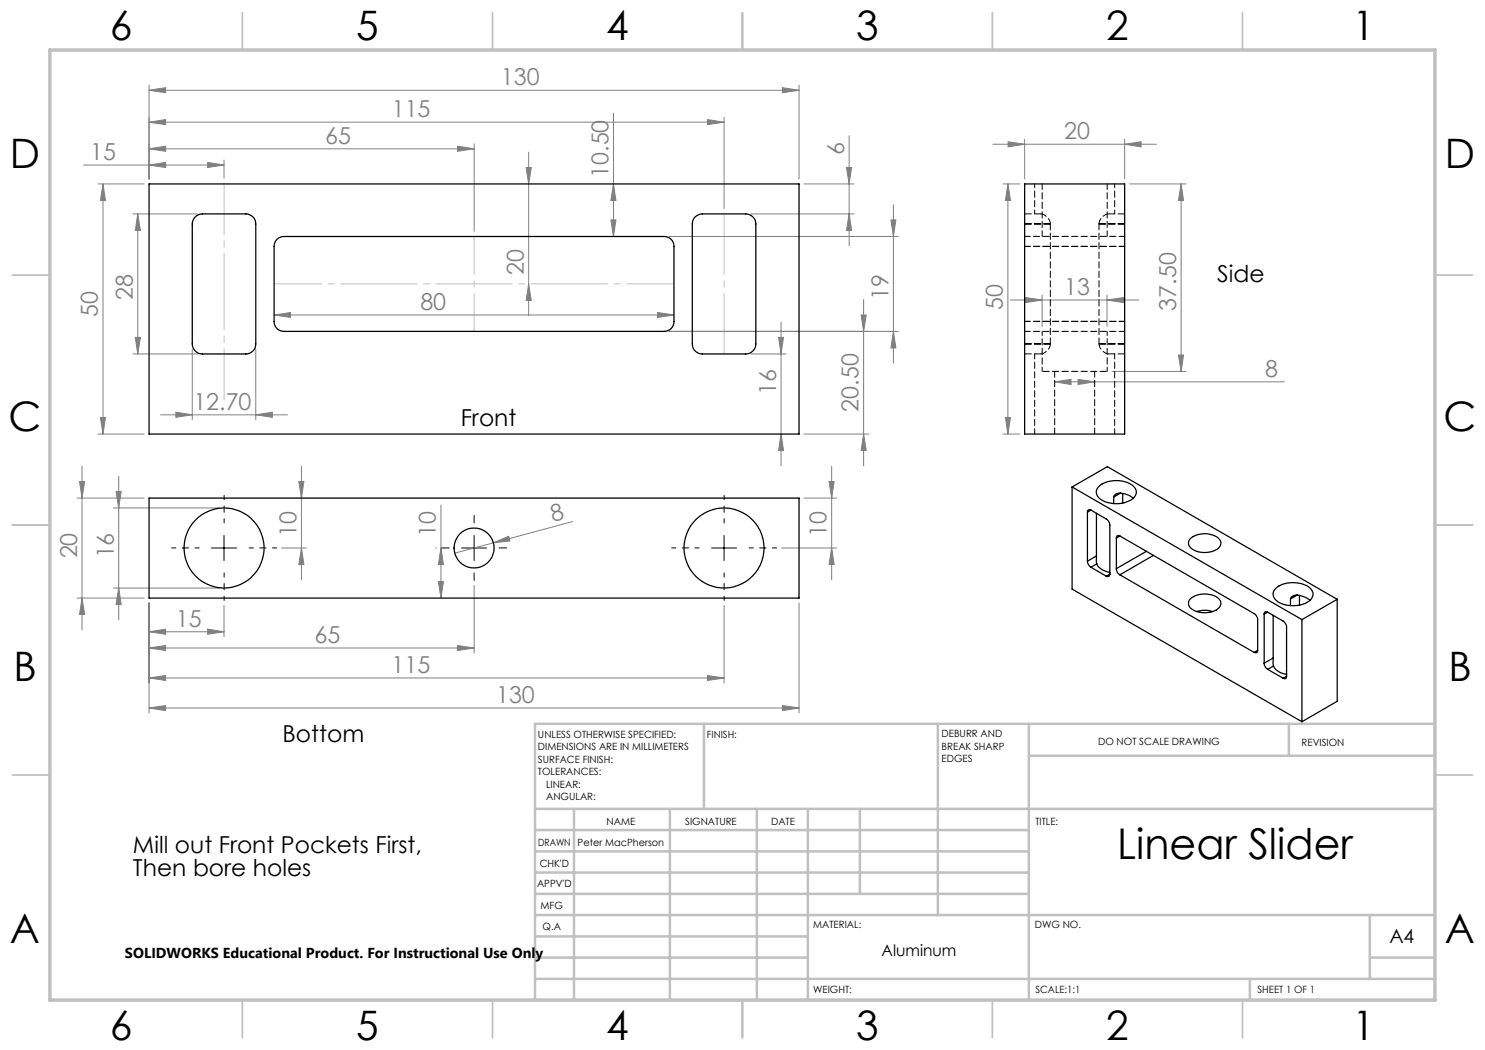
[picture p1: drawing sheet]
<svg xmlns="http://www.w3.org/2000/svg" width="297mm" height="210mm" viewBox="0 0 297 210" stroke-linecap="round" stroke-linejoin="round" font-family="sans-serif">
<g fill="none" stroke="#808080" stroke-width=".2">
<path d="M29.8 18.1l3.3-.6v1zM29.8 17v18.8M29.8 18.1h130M156.5 17.5l3.3 .6-3.3 .4zM159.8 17v18.8M16.7 33h28.1M19.6 36.8h9.2M20.6 36.8v50M20.6 36.8l.5 3.3h-1zM29.8 29.8l3.3-.6v1.1zM29.8 29.8h65M29.8 24.4l3.3-.5v1z"/>
<path d="M29.8 24.4h115M29.8 33l3.3-.5v1zM41.5 32.5l3.3 .5-3.3 .5zM44.8 32v3.7M91.5 29.2l3.3 .6-3.3 .5zM94.8 28.7v17.6M105.2 33.5h1.1l-.6 3.3zM105.7 30.4v32.7M122.7 36.8l.5 3.3h-1zM122.7 22.6v24.7M141.5 23.9l3.3 .5-3.3 .5zM144.8 23.5v18.2"/>
<path d="M160.8 36.8h10M169.3 33.5h1l-.5 3.3zM169.8 27.2v21.9M198.6 28.8h32.7M200.6 36.8h3.3M201.6 36.8v50M201.6 36.8l.5 3.3h-1zM201.6 28.4l3.3 .4-3.3 .6zM204.9 27.9v7.9M224.9 28.8l3.3-.4v1zM224.9 27.9v7.9M225.9 36.8h11.3"/>
<path d="M236.2 36.8v37.5M236.2 36.8l.5 3.3h-1zM26.6 42.8h12.9M27.6 42.8l.5 3.3h-1zM27.6 42.8v28M105.7 56.8l.6 3.3h-1.1zM122.2 44h1l-.5 3.3zM133.8 47.3h45.9M150.2 42.8h20.6M169.8 42.8l.5 3.3h-1zM172.7 59.9v33.3M178.2 44h1l-.5 3.3z"/>
<path d="M178.7 40.9v31.7M202.1 60h25.7M205.1 59.5l3.3 .5-3.3 .5zM208.4 59v6.3M221.4 60l3.3-.5v1zM221.4 59v6.3M26.6 70.8h12.9M27.1 67.5h1l-.5 3.3zM38.5 69.8v14.2M51.2 69.8v14.2M54.8 63l3.3-.5v1zM54.8 63h80"/>
<path d="M131.5 62.5l3.3 .5-3.3 .5zM133.8 66.3h45.9M150.2 70.8h7M155.7 67.5h1l-.5 3.3zM156.2 64.4v28.8M172.2 63h1l-.5 3.3zM178.7 66.3l.5 3.3h-1zM210.9 76.4l3.3-.5v1zM210.9 76.4h46M215.6 75.9l3.3 .5-3.3 .5zM222.4 74.3h14.8M235.7 71h1l-.5 3.3z"/>
<path d="M15.4 99.6h13.4M15.9 96.3h1l-.5 3.3zM16.4 93.3v32.7M19.6 86.8h9.2M20.1 83.5h1l-.5 3.3zM23.2 98.3h1l-.5 3.3zM23.7 95.2v28.8M32.1 83h25.4M35.2 82.4l3.3 .6-3.3 .5zM51.2 83l3.3-.6v1.1zM59.8 96.3h1l-.5 3.3zM60.3 93.3v22.6"/>
<path d="M156.2 86.8l.5 3.3h-1zM160.8 86.8h12.9M160.8 99.6h6.5M165.8 96.3h1l-.5 3.3zM166.3 93.3v22.6M172.7 86.8l.5 3.3h-1zM200.6 86.8h3.3M201.1 83.5h1l-.5 3.3zM15.4 119.6h13.4M16.4 119.6l.5 3.3h-1zM22.7 101.6h21.1M22.7 117.6h21.1"/>
<path d="M23.7 117.6l.5 3.3h-1zM56.3 109.6h5M60.3 109.6l.5 3.3h-1zM87.2 109.6h.1M87.7 116.3h1l-.5 3.3zM88.2 101v18.6M88.2 109.6l.5 3.3h-1zM94.8 117.1v13.5M98.7 108.6l3-1.4 .3 1zM98.7 108.6l-7.8 2M114.5 104.3l-15.8 4.3M156.3 109.6h11"/>
<path d="M166.3 109.6l.5 3.3h-1zM29.8 126.4l3.3-.6v1.1zM29.8 129.6l3.3-.5v1zM29.8 135.6l3.3-.5v1zM29.8 120.6v22M29.8 126.4h15M29.8 129.6h65M29.8 135.6h115M41.5 125.8l3.3 .6-3.3 .5zM44.8 121.1v6.2M91.5 129.1l3.3 .5-3.3 .5zM141.5 135.1l3.3 .5-3.3 .5z"/>
<path d="M144.8 121.1v15.5M159.8 120.6v22M29.8 141.6l3.3-.5v1zM29.8 141.6h130M156.5 141.1l3.3 .5-3.3 .5z"/>
</g>
<path d="M89.8 109.6h-1.5M94.8 104.6v-1.5M94.8 114.6v1.5M99.8 109.6h1.5" fill="none" stroke="#000" stroke-width=".2" stroke-dasharray="15.2 1.3 1.3 1.3"/>
<path d="M39.8 109.6h-5.5M44.8 104.6v-5.5M44.8 114.6v5.5M49.8 109.6h5.5M139.8 109.6h-5.5M144.8 104.6v-5.5M144.8 114.6v5.5M149.8 109.6h5.5" fill="none" stroke="#000" stroke-width=".2" stroke-dasharray="15.2 1.3 1.3 1.3" stroke-dashoffset="14.4"/>
<path d="M42.3 109.6h5M44.8 107.1v5M92.3 109.6h5M94.8 107.1v5M142.3 109.6h5M144.8 107.1v5" fill="none" stroke="#000" stroke-width=".2"/>
<path d="M54.8 56.8h80" fill="none" stroke="#c0c0c0" stroke-width=".2" stroke-dasharray="15.2 1.3 1.3 1.3" stroke-dashoffset="5.7"/>
<path d="M44.8 36.7v43.3" fill="none" stroke="#c0c0c0" stroke-width=".2" stroke-dasharray="15.2 1.3 1.3 1.3" stroke-dashoffset="5"/>
<path d="M94.8 47.3v19" fill="none" stroke="#c0c0c0" stroke-width=".2" stroke-dasharray="15.2 1.3 1.3 1.3" stroke-dashoffset="7.6"/>
<path d="M144.8 42.7v28.2" fill="none" stroke="#c0c0c0" stroke-width=".2" stroke-dasharray="15.2 1.3 1.3 1.3" stroke-dashoffset="3.1"/>
<g fill="none" stroke="#c0c0c0" stroke-width=".35">
<path d="M48.5 2.5v7.5M98.5 2.5v7.5M148.5 2.5v7.5M198.5 2.5v7.5M248.5 2.5v7.5M2.5 55h7.5M287 55h7.5M2.5 105h7.5M287 105h7.5M2.5 155h7.5M287 155h7.5M48.5 200v7.5"/>
<path d="M98.5 200v7.5M148.5 200v7.5M198.5 200v7.5M248.5 200v7.5"/>
</g>
<g fill="none" stroke="#c0c0c0" stroke-width=".5">
<path d="M140.8 144.8v17M187.6 144.8v38.2M205.8 144.8v55.2M205.8 151.2h81.2M257.8 144.8v6.4M287 144.8h-180v55.2M107 161.8h180M107 178.8h98.8M107 174.5h98.8M107 170.3h98.8M107 166h98.8M114.8 161.8v38.2"/>
<path d="M134 161.8v38.2M151.4 161.8v38.2M161.6 161.8v38.2M172 161.8v17M107 195.8h180M107 191.5h54.6M107 187.3h54.6M107 183h180M250 195.8v4.2M274 191.5h13M274 183v12.8"/>
</g>
<path d="M10 10h277v190h-277z" fill="none" stroke="#c0c0c0" stroke-width=".7"/>
<g fill="#808080">
<path d="M98.7 108.6l3-1.4 .3 1z"/>
<path d="M41.5 32.5l3.3 .5-3.3 .5zM29.8 33l3.3-.5v1z"/>
<path d="M91.5 29.2l3.3 .6-3.3 .5zM29.8 29.8l3.3-.6v1.1z"/>
<path d="M105.7 56.8l.6 3.3h-1.1zM105.2 33.5h1.1l-.6 3.3z"/>
<path d="M29.8 24.4l3.3-.5v1zM141.5 23.9l3.3 .5-3.3 .5z"/>
<path d="M224.9 28.8l3.3-.4v1zM201.6 28.4l3.3 .4-3.3 .6zM221.4 60l3.3-.5v1zM205.1 59.5l3.3 .5-3.3 .5zM41.5 125.8l3.3 .6-3.3 .5zM29.8 126.4l3.3-.6v1.1zM91.5 129.1l3.3 .5-3.3 .5zM29.8 129.6l3.3-.5v1zM141.5 135.1l3.3 .5-3.3 .5zM29.8 135.6l3.3-.5v1zM156.5 141.1l3.3 .5-3.3 .5zM29.8 141.6l3.3-.5v1z"/>
<path d="M54.8 63l3.3-.5v1zM131.5 62.5l3.3 .5-3.3 .5zM210.9 76.4l3.3-.5v1zM215.6 75.9l3.3 .5-3.3 .5z"/>
<path d="M29.8 18.1l3.3-.6v1zM156.5 17.5l3.3 .6-3.3 .4z"/>
<path d="M35.2 82.4l3.3 .6-3.3 .5zM51.2 83l3.3-.6v1.1z"/>
<path d="M201.1 83.5h1l-.5 3.3zM201.6 36.8l.5 3.3h-1zM235.7 71h1l-.5 3.3zM236.2 36.8l.5 3.3h-1zM60.3 109.6l.5 3.3h-1zM59.8 96.3h1l-.5 3.3zM16.4 119.6l.5 3.3h-1zM15.9 96.3h1l-.5 3.3zM166.3 109.6l.5 3.3h-1zM165.8 96.3h1l-.5 3.3z"/>
<path d="M122.2 44h1l-.5 3.3zM122.7 36.8l.5 3.3h-1zM169.8 42.8l.5 3.3h-1zM169.3 33.5h1l-.5 3.3z"/>
<path d="M20.6 36.8l.5 3.3h-1zM20.1 83.5h1l-.5 3.3z"/>
<path d="M172.2 63h1l-.5 3.3zM172.7 86.8l.5 3.3h-1zM155.7 67.5h1l-.5 3.3zM156.2 86.8l.5 3.3h-1zM178.2 44h1l-.5 3.3zM178.7 66.3l.5 3.3h-1zM23.2 98.3h1l-.5 3.3zM23.7 117.6l.5 3.3h-1zM88.2 109.6l.5 3.3h-1zM87.7 116.3h1l-.5 3.3z"/>
<path d="M27.6 42.8l.5 3.3h-1zM27.1 67.5h1l-.5 3.3z"/>
</g>
<g fill="none" stroke="#000" stroke-width=".25">
<path d="M29.8 36.8h130v50h-130zM204.9 36.8h20v50h-20zM39.1 43.4l.6-.4 .8-.2h8.7a1.99 1.99 0 0 1 2 2v24a1.99 1.99 0 0 1-2 2h-8.7a2.05 2.05 0 0 1-2-2v-24l.1-.8zM55.4 47.9l.7-.5 .7-.1h76a1.93 1.93 0 0 1 2 2v15a1.93 1.93 0 0 1-2 2h-76a1.93 1.93 0 0 1-2-2v-15a2.07 2.07 0 0 1 .6-1.4zM139 43.4l.7-.4 .8-.2h8.7a2.05 2.05 0 0 1 2 2v24a2.05 2.05 0 0 1-2 2h-8.7a1.99 1.99 0 0 1-2-2v-24a1.91 1.91 0 0 1 .5-1.4zM29.8 99.6h130v20h-130zM214.4 97.4l46 26.5M214.4 97.4v20.4l46 26.5M214.4 97.4l7.1-4.1 45.9 26.6M219.9 97.2a5.6 5.6 0 0 1 7.1 .4 1.85 1.85 0 0 1-1.4 2.7 5.7 5.7 0 0 1-6-.9 1.49 1.49 0 0 1 .3-2.2zM222.7 99.4v1.3M224.1 98.6l1.6 .5 1 .6"/>
<path d="M224.1 98.6a1.14 1.14 0 0 0-1.4 .8M224.1 98.6l-1.4 .8M224.5 98.7v1.9M217.5 112.2a1.62 1.62 0 0 0 .7 1.2M217.5 102.4v9.8M218.2 102l3.1 1.8a1.62 1.62 0 0 1 .7 1.2v9.8M218.2 102a.44 .44 0 0 0-.5 0 .44 .44 0 0 0-.2 .4M218.2 113.4l3.1 1.8M218.2 102l-.7 .4M219.3 111.2l.1 1.6M219.3 102.6v8.6M219.3 111.2l-1.8 1"/>
<path d="M219.4 112.8a3.3 3.3 0 0 0 2.6 1.7M219.4 112.8l-1.2 .6M222 114.8a.44 .44 0 0 1-.2 .5 .44 .44 0 0 1-.5-.1M222 114.8l-.7 .4M223.3 113.7a1.38 1.38 0 0 0 .7 1.3M223.3 107.6v6.1M224 107.2a.43 .43 0 0 0-.5 0 .43 .43 0 0 0-.2 .4M224 107.2l26.8 15.5a1.62 1.62 0 0 1 .7 1.2v6.2M224 115l26.8 15.5M224 107.2l-.7 .4M229.3 110.3l-6 3.4M230.7 111.1l-6.7 3.9"/>
<path d="M237.9 107.9a4.4 4.4 0 0 1 6 0 1.49 1.49 0 0 1-1.1 2.3 4.4 4.4 0 0 1-5-1l-.1-.7zM238.1 119.8a4.7 4.7 0 0 1 5.8 .1 1.46 1.46 0 0 1-1 2.3 4.6 4.6 0 0 1-5-.8l-.2-.5v-.4zM255 117.8a5.6 5.6 0 0 1 7.1-.1 1.74 1.74 0 0 1-.8 2.9 6.1 6.1 0 0 1-6.1-.6 1.51 1.51 0 0 1-.2-2.2zM258.1 119.8v1.3M259.4 119l1.3 .3 1.3 .7M259.4 119a1.24 1.24 0 0 0-1.3 .8M259.4 119l-1.3 .8M259.9 119.1v1.9M267.4 119.9v20.4l-7 4M267.4 119.9l-7 4M239.3 122.3a5.3 5.3 0 0 1 3.2 0M251.5 130.1a.44 .44 0 0 1-.2 .4 .44 .44 0 0 1-.5 0"/>
<path d="M251.5 130.1l-.7 .4M252.8 132.6a1.6 1.6 0 0 0 .7 1.3M252.8 122.8v9.8M253.5 122.4l3.1 1.8a1.6 1.6 0 0 1 .7 1.2v9.8M253.5 122.4a.42 .42 0 0 0-.5 0 .42 .42 0 0 0-.2 .4M253.5 133.9l3.1 1.7M253.5 122.4l-.7 .4M254.6 131.6l.1 1.6M254.6 123.1v8.5M254.6 131.6l-1.8 1M254.7 133.2a3.2 3.2 0 0 0 2.6 1.7M254.7 133.2l-1.2 .7"/>
<path d="M257.3 135.2a.42 .42 0 0 1-.2 .5 .42 .42 0 0 1-.5-.1M257.3 135.2l-.7 .4M260.4 123.9v20.4"/>
<circle cx="44.8" cy="109.6" r="8"/>
<circle cx="94.8" cy="109.6" r="4"/>
<circle cx="144.8" cy="109.6" r="8"/>
</g>
<path d="M208.4 36.8v10.5M210.1 44.8a2.23 2.23 0 0 0-1.9-2M219.8 44.8v24M221.4 47.3v-10.5M221.6 42.8a2.23 2.23 0 0 0-1.8 2M208.2 70.8a2.23 2.23 0 0 0 1.9-2M210.1 68.8v-24M210.9 74.3v12.5M219.8 68.8a2.19 2.19 0 0 0 1.8 2M218.9 86.8v-12.5" fill="none" stroke="#000" stroke-width=".2" stroke-dasharray="1.3 .6" stroke-dashoffset=".1"/>
<path d="M204.9 44.8h5.2M219.8 44.8h5.1M204.9 68.8h5.2M219.8 68.8h5.1" fill="none" stroke="#000" stroke-width=".2" stroke-dasharray="1.3 .6"/>
<path d="M204.9 42.8h3.3M221.6 42.8h3.3M204.9 70.8h3.3M208.4 74.3h13M221.6 70.8h3.3" fill="none" stroke="#000" stroke-width=".2" stroke-dasharray="1.3 .6" stroke-dashoffset="-.1"/>
<path d="M224.9 47.3h-20M224.9 49.3h-20M224.9 66.3h-20M224.9 64.3h-20" fill="none" stroke="#000" stroke-width=".2" stroke-dasharray="1.3 .6" stroke-dashoffset=".2"/>
<path d="M206.9 70.8v16M222.9 86.8v-16" fill="none" stroke="#000" stroke-width=".2" stroke-dasharray="1.3 .6" stroke-dashoffset=".3"/>
<path d="M206.9 36.8v6M222.9 42.8v-6" fill="none" stroke="#000" stroke-width=".2" stroke-dasharray="1.3 .6" stroke-dashoffset=".5"/>
<path d="M208.4 66.3v8M221.4 74.3v-8" fill="none" stroke="#000" stroke-width=".2" stroke-dasharray="1.3 .6" stroke-dashoffset=".4"/>
<text font-size="8.5" x="223.4" y="171.8">Linear Slider</text>
<g font-size="8.1">
<text x="22" y="8">6</text>
<text x="71.2" y="8">5</text>
<text x="121.2" y="8">4</text>
<text x="171.3" y="8">3</text>
<text x="221.3" y="8">2</text>
<text x="270.5" y="8">1</text>
<text x="2" y="33.6">D</text>
<text x="289" y="33.6">D</text>
<text x="1.7" y="86.1">C</text>
<text x="288.7" y="86.1">C</text>
<text x="2.7" y="136.1">B</text>
<text x="289.7" y="136.1">B</text>
<text x="2" y="188.6">A</text>
<text x="289" y="188.6">A</text>
<text x="22" y="208">6</text>
<text x="71.2" y="208">5</text>
<text x="121.2" y="208">4</text>
<text x="171.3" y="208">3</text>
<text x="221.3" y="208">2</text>
<text x="270.5" y="208">1</text>
</g>
<g font-size="4.7" fill="#808080">
<text x="100.2" y="17">130</text>
<text x="78.4" y="23.4">115</text>
<text x="65" y="28.7">65</text>
<text x="212.8" y="27.8">20</text>
<text x="18" y="32">15</text>
<text x="121.7" y="35.6" transform="rotate(-90 121.7 35.6)">10.50</text>
<text x="168.8" y="31" transform="rotate(-90 168.8 31)">6</text>
<text x="104.7" y="55" transform="rotate(-90 104.7 55)">20</text>
<text x="212.8" y="59">13</text>
<text x="19.6" y="63.4" transform="rotate(-90 19.6 63.4)">50</text>
<text x="26.6" y="60" transform="rotate(-90 26.6 60)">28</text>
<text x="84.1" y="62">80</text>
<text x="177.7" y="60" transform="rotate(-90 177.7 60)">19</text>
<text x="200.6" y="62.1" transform="rotate(-90 200.6 62.1)">50</text>
<text x="235.2" y="62.1" transform="rotate(-90 235.2 62.1)">37.50</text>
<text x="253" y="75.3">8</text>
<text x="38.7" y="81.9">12.70</text>
<text x="155.2" y="79.1" transform="rotate(-90 155.2 79.1)">16</text>
<text x="171.7" y="82.3" transform="rotate(-90 171.7 82.3)">20.50</text>
<text x="59.3" y="107.4" transform="rotate(-90 59.3 107.4)">10</text>
<text x="87.2" y="107.4" transform="rotate(-90 87.2 107.4)">10</text>
<text x="110.6" y="104.3" transform="rotate(-15 110.6 104.3)">8</text>
<text x="165.3" y="107.4" transform="rotate(-90 165.3 107.4)">10</text>
<text x="15.4" y="111.7" transform="rotate(-90 15.4 111.7)">20</text>
<text x="22.7" y="111.7" transform="rotate(-90 22.7 111.7)">16</text>
<text x="35.2" y="125.3">15</text>
<text x="62.9" y="128.6">65</text>
<text x="78.3" y="134.6">115</text>
<text x="99.2" y="140.6">130</text>
</g>
<g font-size="4.7">
<text x="243.5" y="56.3">Side</text>
<text x="92.1" y="85.2">Front</text>
<text x="56.5" y="148.3">Bottom</text>
<text x="26.6" y="170.6">Mill out Front Pockets First,</text>
<text x="26.6" y="175.1">Then bore holes</text>
</g>
<text font-size="3.9" x="277.9" y="188.5">A4</text>
<text font-size="3.2" x="176.3" y="191.3">Aluminum</text>
<text font-size="2.9" x="25" y="191.6">SOLIDWORKS Educational Product. For Instructional Use Only</text>
<g font-size="2">
<text x="107.6" y="147.6">UNLESS OTHERWISE SPECIFIED:</text>
<text x="141.4" y="147.6">FINISH:</text>
<text x="188.3" y="147.5">DEBURR AND</text>
<text x="188.3" y="150">BREAK SHARP</text>
<text x="219.6" y="149">DO NOT SCALE DRAWING</text>
<text x="260.3" y="149.2">REVISION</text>
<text x="107.6" y="150.1">DIMENSIONS ARE IN MILLIMETERS</text>
<text x="107.6" y="152.6">SURFACE FINISH:</text>
<text x="107.6" y="155.1">TOLERANCES:</text>
<text x="188.3" y="152.5">EDGES</text>
<text x="109.2" y="157.6">LINEAR:</text>
<text x="109.2" y="160.1">ANGULAR:</text>
<text x="121.3" y="165">NAME</text>
<text x="137" y="164.9">SIGNATURE</text>
<text x="154.2" y="164.9">DATE</text>
<text x="207.1" y="164.9">TITLE:</text>
<text x="107.6" y="169.1">DRAWN</text>
<text x="107.9" y="173.3">CHK'D</text>
<text x="115.5" y="169.1">Peter MacPherson</text>
<text x="107.4" y="177.4">APPV'D</text>
<text x="108.1" y="181.8">MFG</text>
<text x="108.5" y="186">Q.A</text>
<text x="162.6" y="185.5">MATERIAL:</text>
<text x="207" y="185.5">DWG NO.</text>
<text x="162.6" y="198.5">WEIGHT:</text>
<text x="207.1" y="198.6">SCALE:1:1</text>
<text x="251.5" y="198.6">SHEET 1 OF 1</text>
</g>
</svg>
